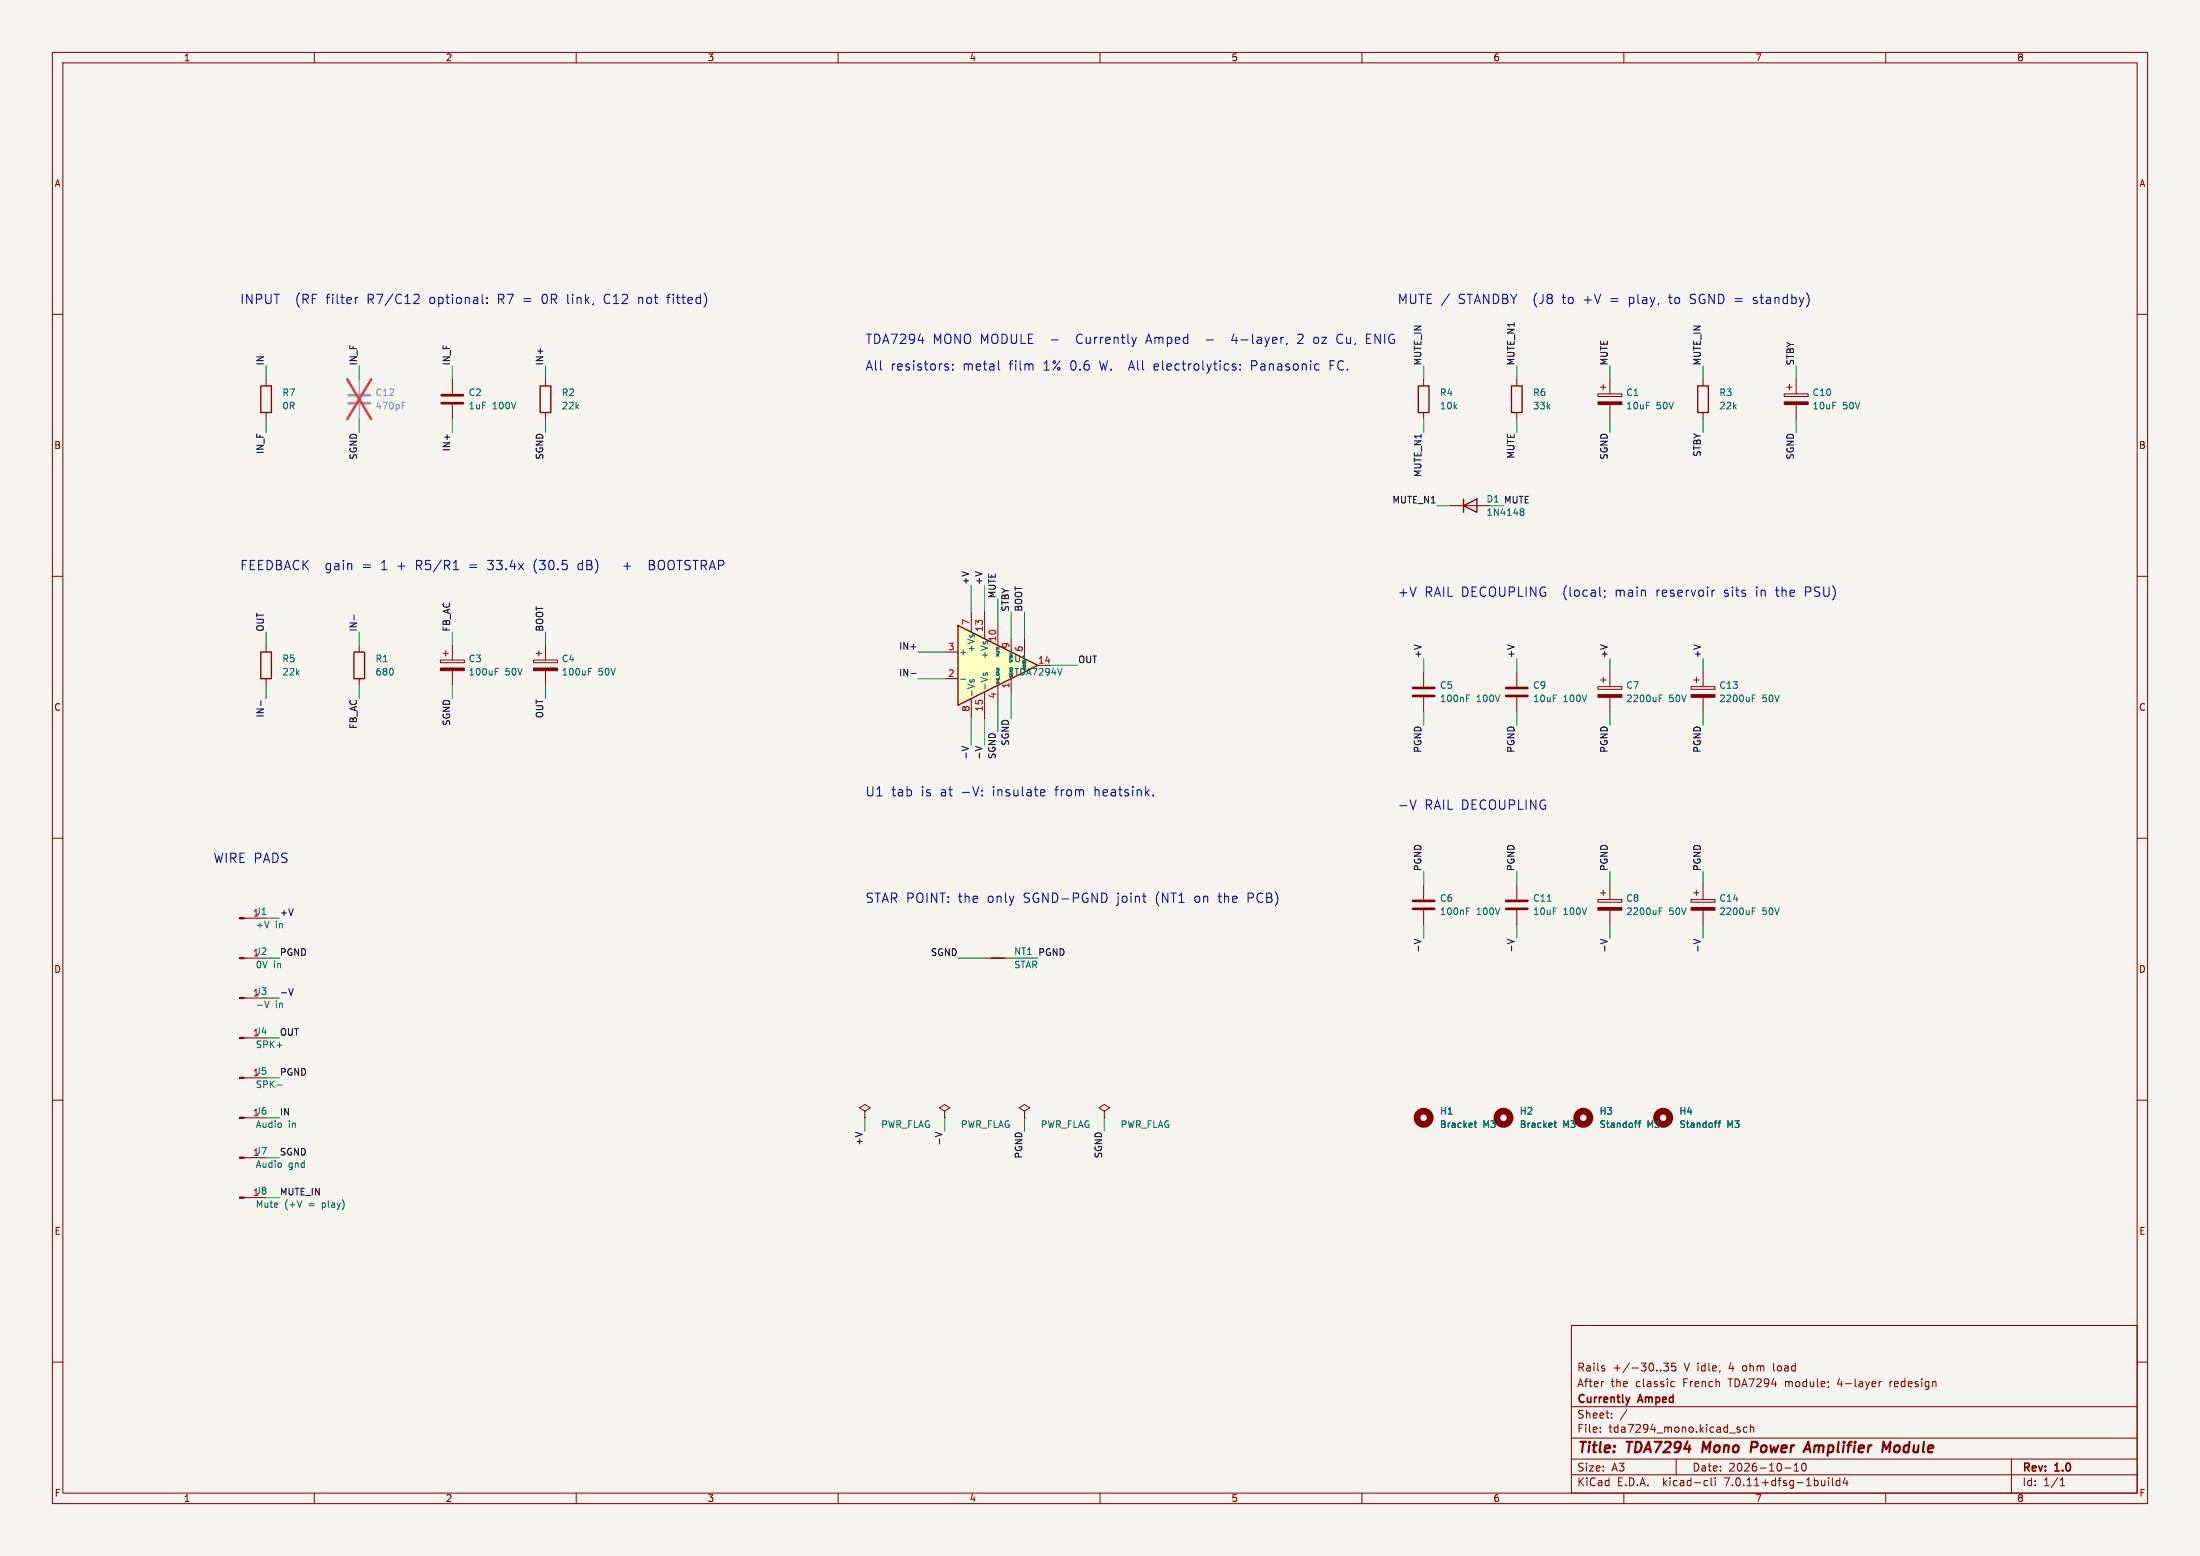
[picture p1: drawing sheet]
<svg xmlns="http://www.w3.org/2000/svg" width="420mm" height="297mm" viewBox="0 0 420 297" stroke-linecap="round" stroke-linejoin="round" font-family="sans-serif">
<path d="M0 0h420v297h-420z" fill="#f5f4ef" stroke="#f5f4ef" stroke-width=".19"/>
<g fill="none" stroke="#840000" stroke-width=".19">
<path d="M10 10h400v277h-400zM12 12h396v273h-396zM60 10v2M110 10v2M160 10v2M210 10v2M260 10v2M310 10v2M360 10v2M10 60h2M408 60h2M50.8 72.4v1.3"/>
<path d="M50.8 78.7v1.3M86.4 72.4v2.8M86.4 77.2v2.8M104.1 72.4v1.3M104.1 78.7v1.3M271.8 72.4v1.3M271.8 78.7v1.3M289.6 72.4v1.3M289.6 78.7v1.3M305.1 75.2h4.5v.5h-4.5zM305.6 73.9h1M306.1 73.4v1"/>
<path d="M307.3 72.4v2.8M307.3 77.2v2.8M325.1 72.4v1.3M325.1 78.7v1.3M340.6 75.2h4.6v.5h-4.6zM341.1 73.9h1M341.6 73.4v1M342.9 72.4v2.8M342.9 77.2v2.8M276.9 96.5h7.6M10 110h2M408 110h2"/>
<path d="M50.8 123.2v1.3M50.8 129.5v1.3M68.6 123.2v1.3M68.6 129.5v1.3M84.1 126h4.5v.5h-4.5zM84.6 124.7h1M85.1 124.2v1M86.4 123.2v2.8M86.4 128v2.8M101.9 126h4.5v.5h-4.5zM102.4 124.7h1M102.9 124.2v1"/>
<path d="M104.1 123.2v2.8M104.1 128v2.8M271.8 128.3v2.8M271.8 133.1v2.8M289.6 128.3v2.8M289.6 133.1v2.8M305.1 131.1h4.5v.5h-4.5zM305.6 129.8h1M306.1 129.3v1M307.3 128.3v2.8M307.3 133.1v2.8M322.8 131.1h4.6v.5h-4.6z"/>
<path d="M323.3 129.8h1.1M323.8 129.3v1M325.1 128.3v2.8M325.1 133.1v2.8M10 160h2M408 160h2M46.6 175.3h4.2M271.8 168.9v2.8M271.8 173.7v2.8M289.6 168.9v2.8M289.6 173.7v2.8M305.1 171.7h4.5v.5h-4.5z"/>
<path d="M305.6 170.4h1M306.1 169.9v1M307.3 168.9v2.8M307.3 173.7v2.8M322.8 171.7h4.6v.5h-4.6zM323.3 170.4h1.1M323.8 169.9v1M325.1 168.9v2.8M325.1 173.7v2.8M46.6 198.1h4.2M46.6 190.5h4.2M46.6 182.9h4.2"/>
<path d="M188 182.9h5M10 210h2M46.6 213.4h4.2M46.6 205.7h4.2M165.1 212.1l1-.6-1-.7-1 .7 1 .6v1.3M165.1 213.4h.1M180.3 212.1l1.1-.6-1.1-.7-1 .7 1 .6v1.3M180.3 213.4h.1M195.6 212.1l1-.6-1-.7-1 .7 1 .6v1.3M195.6 213.4h.1M210.8 212.1l1-.6-1-.7-1 .7 1 .6v1.3M210.8 213.4h.1"/>
<path d="M408 210h2M46.6 228.6h4.2M46.6 221h4.2M10 260h2M300 253h108v32h-108zM408 260h2M300 278.5h108M300 274.5h108M300 268.5h108M305.5 273.2v.2M305.5 272.5v.1M306 263.7h.2"/>
<path d="M306.2 261.2l.2 .2-.2 .3M306.2 260.7l.1 .1M307.7 270.5v.2M307.7 269.8v.1M310.6 269.1l-1.3 1.9M317 261.5v.2M317.6 260.2h.9l-.5 .6 .4 .1v.6l-.2 .2-.6-.2M319.2 263.7l.5 .1M319.7 264.6l-.5 .1M319.9 260.2h-.7l-.1 .7 .2-.1h.5l.1 .2v.5l-.2 .2-.6-.2M320 278.5v3M332.2 272.5l-.4-.1-.2 .2 .1 .2 .5 .2v.3h-.6"/>
<path d="M333.5 272.5l-.4-.1-.3 .3 .1 .6h.6M334.2 272.5l.2-.1 .3 .1 .1 .9M334.2 271.9v1.5M342.5 279.7l.4-.4v1.5M344.2 279.4l.1-.1a.8 .8 0 0 1 .5 .7 .8 .8 0 0 1-.5 .8 1 1 0 0 1-.1-1.4zM358.7 263.7v1M359.2 263.7l-.3 .1-.2 .2M360.8 263.7v1M360.9 263.8l-.1 .2M384 278.5v6.5M60 285v2M110 285v2"/>
<path d="M160 285v2M210 285v2M260 285v2M300 281.5h108M310 285v2M325.6 282.6l.4 .1M326 283.5l-.4 .1M326.7 282.1v1.3l.2 .2M327.4 282.1v.1M327.4 282.6v1M340.7 280.2h1.2M342.5 280.8h.9"/>
<path d="M349.1 282.1v.1M349.1 282.6v1M349.8 282.1v1.3l.2 .2M351.2 282.7l-.4-.1-.3 .3 .2 .6h.5M351.2 282.1v1.5M352.2 282l-.3 1.1h.9M352.6 282.6v1M360 285v2M393.3 283.6h.9M393.3 282.5l.4-.4v1.5"/>
</g>
<path d="M325.2 275.2l-.2 2M335.2 275.2h-.8l-.2 2M335.3 276.2l-1 .1M344.5 276.6h1M345.2 275.2l.4 2M360.1 276.6l.8-1.4-.2 2M361.9 276l-.3 .3v.5l.3 .4" fill="none" stroke="#840000" stroke-width=".4"/>
<path d="M311.1 266.7l-.3 1" fill="none" stroke="#840000" stroke-width=".3"/>
<path d="M49.8 73.7h2v5h-2zM103.1 73.7h2.1v5h-2.1zM270.8 73.7h2v5h-2zM288.5 73.7h2.1v5h-2.1zM324.1 73.7h2v5h-2zM279.4 96.5l2.5-1.2v2.5zM279.4 95.3v2.5M49.8 124.5h2v5h-2zM67.6 124.5h2v5h-2zM189.2 182.9h2.6" fill="none" stroke="#840000" stroke-width=".25"/>
<path d="M84.3 77h4.1M84.3 75.4h4.1M269.7 132.8h4.1M269.7 131.3h4.1M287.5 132.8h4.1M287.5 131.3h4.1M269.7 173.5h4.1M269.7 172h4.1M287.5 173.5h4.1M287.5 172h4.1" fill="none" stroke="#840000" stroke-width=".51"/>
<g fill="none" stroke="#006464" stroke-width=".19">
<path d="M290.3 97.6h.1M290.3 97.2l.4-.1 .2 .1v.2l-.2 .2M290.4 97.6h.3M290.4 97.6l-.1 .1M290.7 97.6l.2 .3v.3l-.2 .2-.4-.1M94.6 128.2h.4M94.6 127.6h.6M112.3 128.2h.5M112.3 127.6h.6M280 133.3h.4M280 132.7h.6M316.7 133.3h.5"/>
<path d="M316.7 132.7h.6M334.5 133.3h.4M334.5 132.7h.6M280 173.9h.4M280 173.3h.6M295.4 172h.7M316.7 173.9h.5M316.7 173.3h.6M334.5 173.9h.4M334.5 173.3h.6M51.4 191.1l-.5 1.2M52.9 207.1h1"/>
<path d="M281.4 214.4h.5M281.6 213.9v1.1l.3 .2M296.7 214.4h.4M296.8 213.9v1.1l.3 .2M312 214.4h.5M312.4 213.9h.1M312.8 214.4h.4M313.2 213.9l-.3 .2v1.1M327.3 214.4h.4M327.6 213.9h.1M328 214.4h.5M328.5 213.9l-.3 .2v1.1"/>
</g>
<g fill="#840000" stroke="#840000" stroke-width=".19">
<path d="M322.8 173.2h4.6v.5h-4.6z"/>
<path d="M305.1 173.2h4.5v.5h-4.5z"/>
<path d="M322.8 132.6h4.6v.5h-4.6z"/>
<path d="M340.6 76.7h4.6v.5h-4.6z"/>
<path d="M305.1 76.7h4.5v.5h-4.5z"/>
<path d="M84.1 127.5h4.5v.5h-4.5z"/>
<path d="M101.9 127.5h4.5v.5h-4.5z"/>
<path d="M45.7 228.5h.9v.2h-.9z"/>
<path d="M45.7 220.9h.9v.2h-.9z"/>
<path d="M45.7 213.2h.9v.3h-.9z"/>
<path d="M45.7 198h.9v.2h-.9z"/>
<path d="M45.7 190.4h.9v.2h-.9z"/>
<path d="M45.7 205.6h.9v.3h-.9z"/>
<path d="M45.7 182.8h.9v.2h-.9z"/>
<path d="M45.7 175.1h.9v.3h-.9z"/>
<path d="M305.1 132.6h4.5v.5h-4.5z"/>
</g>
<path d="M66.5 77h4.1M66.5 75.4h4.1" fill="none" stroke="#9c9b98" stroke-width=".51"/>
<path d="M68.6 72.4v2.8M68.6 77.2v2.8" fill="none" stroke="#9c9b98" stroke-width=".19"/>
<path d="M76.8 77.4h.4M76.8 76.8h.6" fill="none" stroke="#939391" stroke-width=".19"/>
<path d="M66.3 72.4l4.6 7.6M70.9 72.4l-4.6 7.6" fill="none" stroke="#eb3a3d" stroke-width=".46"/>
<g fill="none" stroke="#840000" stroke-width="1.3">
<circle cx="271.8" cy="213.4" r="1.27"/>
<circle cx="287" cy="213.4" r="1.27"/>
<circle cx="302.3" cy="213.4" r="1.27"/>
<circle cx="317.5" cy="213.4" r="1.27"/>
</g>
<path d="M182.9 119.4l15.2 7.6-15.2 7.6z" fill="#ffffc2"/>
<path d="M182.9 119.4l15.2 7.6-15.2 7.6z" fill="none" stroke="#840000" stroke-width=".25"/>
<path d="M185.4 116.8v3.9M188 116.8v5.1M190.5 119.4v3.8M180.3 129.5h2.6M180.3 124.5h2.6M185.4 133.4v3.8M188 132.1v5.1M190.5 130.8v3.8M193 121.9v2.6M193 129.5v2.6M195.6 121.9v3.8M198.1 127h2.6" fill="none" stroke="#840000" stroke-width=".19"/>
<g fill="none" stroke="#006464" stroke-width=".19">
<path d="M183.4 129.6h1M185.2 129.7v.3M185.6 130v-.3h.2l.2 .4M187.8 128.5l-.1 .3M188.1 128.8l.1-.3 .2-.1 .1 .4M281.4 214.4h.5M281.6 213.9v1.1l.3 .2M296.7 214.4h.4M296.8 213.9v1.1l.3 .2M312 214.4h.5M312.4 213.9h.1M312.8 214.4h.4"/>
<path d="M313.2 213.9l-.3 .2v1.1M327.3 214.4h.4M327.6 213.9h.1M328 214.4h.5M328.5 213.9l-.3 .2v1.1"/>
</g>
<path d="M67.6 117.3v1M49.8 133.8v.9M173.9 128.5h1M183.6 142.5l1.3 .4M186.2 142.5l1.2 .4M270 179.3l1.3 .4M287.8 179.3l1.2 .4M305.6 179.3l1.2 .4M323.3 179.3l1.3 .4M56 188.7l-.4 1.3M178.6 216.1l1.2 .4" fill="none" stroke="#0f0f0f" stroke-width=".19"/>
<g fill="none" stroke="#0000c2" stroke-width=".19">
<path d="M67.8 56.8v1.1M68.3 56.8h-.3l-.2 .3M79.3 56.2l.6 .1 .1 .4-.1 .2-1 1h1.1M92.1 57.9h.2M93 57.8v.1M93 56.8v.2M127.3 56.8h.6M276.7 56.1l-1.5 2.3M175.3 65h1.1M180.6 70.1h.4l.1 .3-.2 .2h-.4M180.6 69.5h.4M181.9 70.5v.1"/>
<path d="M181.9 69.5v.2M190.6 68.9v1.5l.3 .2M216.9 64.4l-.4 1.2M235.9 69.5h-.4l-.3 .2 .1 .3 .6 .1v.5h-.7M236.7 70.5v.1M236.7 69.5v.2M245 64.4l-.3 .1M245.7 65.5l-.2 .3M248.7 64.5l-1 1.1h1.1M251 64.5l-.2 .2v.5l.2 .3M255.5 63.9l-.3 .6 .1 .6 .2 .4M260.9 64.6h.6"/>
<path d="M261.7 63.8h-.8v1.8h.8M86.5 108.7h1.1M86.9 107.2l.2-.2v1.7M119.1 108.1h1.3M124 107.8h.6M124.6 107h-.6v1.7h.6M306.3 112.7v.2M306.4 113.7l-.1 .4M327.3 112.6l-.3 .1-.2 .3M187.5 151.8v.1M187.5 150.8v.2M198.9 150.7l.5 .1 .1 .4-.9 .1"/>
<path d="M199.4 151.8l-.5 .1M220.1 151.8v.1M270.4 152.7l-.6 1.8"/>
</g>
<g fill="none" stroke="#009600" stroke-width=".19">
<path d="M50.8 69.9v2.5M68.6 69.9v2.5M86.4 69.9v2.5M104.1 69.9v2.5M271.8 69.9v2.5M289.6 69.9v2.5M307.3 69.9v2.5M325.1 69.9v2.5M342.9 69.9v2.5M50.8 80v2.6M68.6 80v2.6M86.4 80v2.6"/>
<path d="M104.1 80v2.6M271.8 80v2.6M274.3 96.5h2.6M289.6 80v2.6M307.3 80v2.6M325.1 80v2.6M342.9 80v2.6M185.4 111.8v5M188 111.8v5M190.5 114.3v5.1M193 116.8v5.1M195.6 116.8v5.1"/>
<path d="M50.8 120.7v2.5M50.8 130.8v2.6M68.6 120.7v2.5M68.6 130.8v2.6M86.4 120.7v2.5M86.4 130.8v2.6M104.1 120.7v2.5M104.1 130.8v2.6M175.3 129.5h5M175.3 124.5h5M185.4 137.2v5M188 137.2v5"/>
<path d="M190.5 134.6v5.1M193 132.1v5.1M200.7 127h5M271.8 125.7v2.6M271.8 135.9v2.5M289.6 125.7v2.6M289.6 135.9v2.5M307.3 125.7v2.6M307.3 135.9v2.5M325.1 125.7v2.6M325.1 135.9v2.5M50.8 175.3h2.5"/>
<path d="M271.8 166.4v2.5M271.8 176.5v2.6M289.6 166.4v2.5M289.6 176.5v2.6M307.3 166.4v2.5M307.3 176.5v2.6M325.1 166.4v2.5M325.1 176.5v2.6M50.8 190.5h2.5M50.8 198.1h2.5M50.8 182.9h2.5M182.9 182.9h5.1"/>
<path d="M193 182.9h5.1M50.8 213.4h2.5M50.8 205.7h2.5M165.1 213.4v2.5M180.3 213.4v2.5M195.6 213.4v2.5M210.8 213.4v2.5M50.8 228.6h2.5M50.8 221h2.5"/>
</g>
<g font-size="2.8" fill="#840000">
<text x="301" y="277.9">Title:</text>
<text x="310.6" y="277.9">TDA7294</text>
<text x="325.8" y="277.9">Mono</text>
<text x="335.9" y="277.9">Power</text>
<text x="347" y="277.9">Amplifier</text>
<text x="362.6" y="277.9">Module</text>
</g>
<g font-size="2.5" fill="#0000c2">
<text x="45.7" y="58.2">INPUT</text>
<text x="56.3" y="58.2">(RF</text>
<text x="62.3" y="58.2">filter</text>
<text x="70.2" y="58.2">R7/C12</text>
<text x="82.1" y="58.2">optional:</text>
<text x="95.3" y="58.2">R7</text>
<text x="100.2" y="58.2">=</text>
<text x="103.9" y="58.2">0R</text>
<text x="108.8" y="58.2">link,</text>
<text x="115.9" y="58.2">C12</text>
<text x="122.5" y="58.2">not</text>
<text x="128.2" y="58.2">fitted)</text>
<text x="266.7" y="58.2">MUTE /</text>
<text x="278.3" y="58.2">STANDBY</text>
<text x="292.8" y="58.2">(J8</text>
<text x="298.4" y="58.2">to</text>
<text x="302.5" y="58.2">+V</text>
<text x="307.7" y="58.2">=</text>
<text x="311.4" y="58.2">play,</text>
<text x="319.2" y="58.2">to</text>
<text x="323.3" y="58.2">SGND =</text>
<text x="335.5" y="58.2">standby)</text>
<text x="165.1" y="65.8">TDA7294</text>
<text x="178" y="65.8">MONO MODULE</text>
<text x="200.6" y="65.8">-</text>
<text x="205.7" y="65.8">Currently</text>
<text x="219.2" y="65.8">Amped</text>
<text x="230.7" y="65.8">-</text>
<text x="235.8" y="65.8">4-layer,</text>
<text x="248.5" y="65.8">2</text>
<text x="251.7" y="65.8">oz</text>
<text x="256.2" y="65.8">Cu,</text>
<text x="261.9" y="65.8">ENIG</text>
<text x="165.1" y="70.9">All</text>
<text x="169.9" y="70.9">resistors:</text>
<text x="183.8" y="70.9">metal</text>
<text x="192.7" y="70.9">film</text>
<text x="199.3" y="70.9">1% 0.6</text>
<text x="210.2" y="70.9">W.</text>
<text x="216" y="70.9">All</text>
<text x="220.8" y="70.9">electrolytics:</text>
<text x="239.4" y="70.9">Panasonic</text>
<text x="254.5" y="70.9">FC.</text>
<text x="45.7" y="109">FEEDBACK</text>
<text x="62" y="109">gain</text>
<text x="69.1" y="109">=</text>
<text x="72.8" y="109">1</text>
<text x="75.9" y="109">+</text>
<text x="79.6" y="109">R5/R1</text>
<text x="89.9" y="109">=</text>
<text x="93.5" y="109">33.4x</text>
<text x="102.3" y="109">(30.5</text>
<text x="110.9" y="109">dB)</text>
<text x="119.9" y="109">+</text>
<text x="125" y="109">BOOTSTRAP</text>
<text x="266.7" y="114.1">+V</text>
<text x="271.9" y="114.1">RAIL DECOUPLING</text>
<text x="298.4" y="114.1">(local;</text>
<text x="308.5" y="114.1">main</text>
<text x="316.4" y="114.1">reservoir</text>
<text x="329.5" y="114.1">sits</text>
<text x="335.7" y="114.1">in</text>
<text x="339.6" y="114.1">the</text>
<text x="345.2" y="114.1">PSU)</text>
<text x="165.1" y="152.2">U1</text>
<text x="170.1" y="152.2">tab</text>
<text x="175.8" y="152.2">is</text>
<text x="179.5" y="152.2">at</text>
<text x="183.6" y="152.2">-V:</text>
<text x="189.7" y="152.2">insulate</text>
<text x="201.7" y="152.2">from</text>
<text x="209.2" y="152.2">heatsink.</text>
<text x="266.7" y="154.7">-V</text>
<text x="271.9" y="154.7">RAIL DECOUPLING</text>
<text x="40.6" y="164.9">WIRE PADS</text>
<text x="165.1" y="172.5">STAR POINT:</text>
<text x="182.9" y="172.5">the</text>
<text x="188.5" y="172.5">only</text>
<text x="195.5" y="172.5">SGND-PGND</text>
<text x="213.4" y="172.5">joint</text>
<text x="220.8" y="172.5">(NT1</text>
<text x="228.4" y="172.5">on</text>
<text x="233.1" y="172.5">the</text>
<text x="238.7" y="172.5">PCB)</text>
</g>
<g font-size="2.1" fill="#840000">
<text x="301" y="262">Rails</text>
<text x="307.9" y="262">+/-30..35</text>
<text x="321.6" y="262">V idle,</text>
<text x="330.3" y="262">4</text>
<text x="333.1" y="262">ohm</text>
<text x="339.1" y="262">load</text>
<text x="301" y="268.2">Currently</text>
<text x="301" y="265">After</text>
<text x="307.5" y="265">the</text>
<text x="312.3" y="265">classic</text>
<text x="312.9" y="268.2">Amped</text>
<text x="321.5" y="265">French</text>
<text x="330.3" y="265">TDA7294</text>
<text x="341.2" y="265">module;</text>
<text x="351.4" y="265">4-layer</text>
<text x="361.4" y="265">redesign</text>
<text x="301" y="273.7">File:</text>
<text x="301" y="271">Sheet:</text>
<text x="307.1" y="273.7">tda7294_mono.kicad_sch</text>
<text x="301" y="281.1">Size:</text>
<text x="307.6" y="281.1">A3</text>
<text x="323" y="281.1">Date:</text>
<text x="330" y="281.1">2026-10-10</text>
<text x="386" y="281.3">Rev:</text>
<text x="392.4" y="281.3">1.0</text>
<text x="301" y="283.9">KiCad</text>
<text x="308.7" y="283.9">E.D.A.</text>
<text x="317.6" y="283.9">kicad-cli</text>
<text x="329.5" y="283.9">7.0.11+dfsg-1build4</text>
<text x="386" y="283.9">Id:</text>
<text x="390.1" y="283.9">1/1</text>
</g>
<g font-size="1.8" fill="#840000">
<text x="35" y="11.9">1</text>
<text x="85" y="11.9">2</text>
<text x="135" y="11.9">3</text>
<text x="185" y="11.9">4</text>
<text x="235" y="11.9">5</text>
<text x="285" y="11.9">6</text>
<text x="335" y="11.9">7</text>
<text x="385" y="11.9">8</text>
<text x="10.3" y="35.9">A</text>
<text x="408.3" y="35.9">A</text>
<text x="10.3" y="85.9">B</text>
<text x="408.2" y="85.9">B</text>
<text x="10.3" y="135.9">C</text>
<text x="408.2" y="135.9">C</text>
<text x="10.3" y="185.9">D</text>
<text x="408.2" y="185.9">D</text>
<text x="10.3" y="235.9">E</text>
<text x="408.3" y="235.9">E</text>
<text x="10.3" y="285.9">F</text>
<text x="35" y="286.9">1</text>
<text x="85" y="286.9">2</text>
<text x="135" y="286.9">3</text>
<text x="185" y="286.9">4</text>
<text x="235" y="286.9">5</text>
<text x="285" y="286.9">6</text>
<text x="335" y="286.9">7</text>
<text x="385" y="286.9">8</text>
<text x="408.3" y="285.9">F</text>
</g>
<g font-size="1.8" fill="#0f0f0f">
<text x="50.5" y="69.8" transform="rotate(-90 50.5 69.8)">IN</text>
<text x="68.2" y="69.8" transform="rotate(-90 68.2 69.8)">IN_F</text>
<text x="86" y="69.8" transform="rotate(-90 86 69.8)">IN_F</text>
<text x="103.8" y="69.8" transform="rotate(-90 103.8 69.8)">IN+</text>
<text x="271.4" y="69.8" transform="rotate(-90 271.4 69.8)">MUTE_IN</text>
<text x="289.2" y="69.8" transform="rotate(-90 289.2 69.8)">MUTE_N1</text>
<text x="307" y="69.8" transform="rotate(-90 307 69.8)">MUTE</text>
<text x="324.8" y="69.8" transform="rotate(-90 324.8 69.8)">MUTE_IN</text>
<text x="342.5" y="69.8" transform="rotate(-90 342.5 69.8)">STBY</text>
<text x="50.5" y="86.7" transform="rotate(-90 50.5 86.7)">IN_F</text>
<text x="68.2" y="87.8" transform="rotate(-90 68.2 87.8)">SGND</text>
<text x="86" y="86.3" transform="rotate(-90 86 86.3)">IN+</text>
<text x="103.8" y="87.8" transform="rotate(-90 103.8 87.8)">SGND</text>
<text x="289.2" y="87.7" transform="rotate(-90 289.2 87.7)">MUTE</text>
<text x="307" y="87.8" transform="rotate(-90 307 87.8)">SGND</text>
<text x="324.8" y="87.3" transform="rotate(-90 324.8 87.3)">STBY</text>
<text x="342.5" y="87.8" transform="rotate(-90 342.5 87.8)">SGND</text>
<text x="271.4" y="91.2" transform="rotate(-90 271.4 91.2)">MUTE_N1</text>
<text x="265.7" y="96.2">MUTE_N1</text>
<text x="185.1" y="111.8" transform="rotate(-90 185.1 111.8)">+V</text>
<text x="187.6" y="111.8" transform="rotate(-90 187.6 111.8)">+V</text>
<text x="190.2" y="114.3" transform="rotate(-90 190.2 114.3)">MUTE</text>
<text x="192.7" y="116.8" transform="rotate(-90 192.7 116.8)">STBY</text>
<text x="195.2" y="116.8" transform="rotate(-90 195.2 116.8)">BOOT</text>
<text x="50.5" y="120.7" transform="rotate(-90 50.5 120.7)">OUT</text>
<text x="68.2" y="120.7" transform="rotate(-90 68.2 120.7)">IN-</text>
<text x="86" y="120.7" transform="rotate(-90 86 120.7)">FB_AC</text>
<text x="103.8" y="120.7" transform="rotate(-90 103.8 120.7)">BOOT</text>
<text x="171.5" y="124.1">IN+</text>
<text x="271.4" y="125.7" transform="rotate(-90 271.4 125.7)">+V</text>
<text x="289.2" y="125.7" transform="rotate(-90 289.2 125.7)">+V</text>
<text x="307" y="125.7" transform="rotate(-90 307 125.7)">+V</text>
<text x="324.8" y="125.7" transform="rotate(-90 324.8 125.7)">+V</text>
<text x="171.5" y="129.2">IN-</text>
<text x="205.7" y="126.7">OUT</text>
<text x="50.5" y="137.1" transform="rotate(-90 50.5 137.1)">IN-</text>
<text x="103.8" y="137.2" transform="rotate(-90 103.8 137.2)">OUT</text>
<text x="68.2" y="139.2" transform="rotate(-90 68.2 139.2)">FB_AC</text>
<text x="86" y="138.6" transform="rotate(-90 86 138.6)">SGND</text>
<text x="192.7" y="142.4" transform="rotate(-90 192.7 142.4)">SGND</text>
<text x="271.4" y="143.8" transform="rotate(-90 271.4 143.8)">PGND</text>
<text x="289.2" y="143.8" transform="rotate(-90 289.2 143.8)">PGND</text>
<text x="307" y="143.8" transform="rotate(-90 307 143.8)">PGND</text>
<text x="324.8" y="143.8" transform="rotate(-90 324.8 143.8)">PGND</text>
<text x="185.1" y="145.1" transform="rotate(-90 185.1 145.1)">-V</text>
<text x="187.6" y="145.1" transform="rotate(-90 187.6 145.1)">-V</text>
<text x="190.2" y="145" transform="rotate(-90 190.2 145)">SGND</text>
<text x="271.4" y="166.4" transform="rotate(-90 271.4 166.4)">PGND</text>
<text x="289.2" y="166.4" transform="rotate(-90 289.2 166.4)">PGND</text>
<text x="307" y="166.4" transform="rotate(-90 307 166.4)">PGND</text>
<text x="324.8" y="166.4" transform="rotate(-90 324.8 166.4)">PGND</text>
<text x="53.3" y="174.9">+V</text>
<text x="53.3" y="182.5">PGND</text>
<text x="177.6" y="182.5">SGND</text>
<text x="198.1" y="182.5">PGND</text>
<text x="271.4" y="181.9" transform="rotate(-90 271.4 181.9)">-V</text>
<text x="289.2" y="181.9" transform="rotate(-90 289.2 181.9)">-V</text>
<text x="307" y="181.9" transform="rotate(-90 307 181.9)">-V</text>
<text x="324.8" y="181.9" transform="rotate(-90 324.8 181.9)">-V</text>
<text x="53.3" y="190.2">-V</text>
<text x="53.3" y="197.8">OUT</text>
<text x="53.3" y="205.4">PGND</text>
<text x="53.3" y="213">IN</text>
<text x="53.3" y="220.6">SGND</text>
<text x="164.8" y="218.8" transform="rotate(-90 164.8 218.8)">+V</text>
<text x="180" y="218.8" transform="rotate(-90 180 218.8)">-V</text>
<text x="195.2" y="221.2" transform="rotate(-90 195.2 221.2)">PGND</text>
<text x="210.5" y="221.2" transform="rotate(-90 210.5 221.2)">SGND</text>
<text x="53.3" y="228.3">MUTE_IN</text>
</g>
<g font-size="1.8" fill="#006464">
<text x="53.8" y="75.8">R7</text>
<text x="89.4" y="75.8">C2</text>
<text x="107.1" y="75.8">R2</text>
<text x="274.8" y="75.8">R4</text>
<text x="292.6" y="75.8">R6</text>
<text x="310.3" y="75.8">C1</text>
<text x="328.1" y="75.8">R3</text>
<text x="345.9" y="75.8">C10</text>
<text x="53.8" y="78.3">0R</text>
<text x="89.4" y="78.3">1uF</text>
<text x="94" y="78.3">100V</text>
<text x="107.1" y="78.3">22k</text>
<text x="274.8" y="78.3">10k</text>
<text x="292.6" y="78.3">33k</text>
<text x="310.3" y="78.3">10uF</text>
<text x="316.2" y="78.3">50V</text>
<text x="328.1" y="78.3">22k</text>
<text x="345.9" y="78.3">10uF</text>
<text x="351.7" y="78.3">50V</text>
<text x="283.7" y="98.7">1N4148</text>
<text x="183" y="125.3">+</text>
<text x="186.3" y="124.7" transform="rotate(-90 186.3 124.7)">+Vs</text>
<text x="188.8" y="125.9" transform="rotate(-90 188.8 125.9)">+Vs</text>
<text x="190.2" y="122.6" transform="rotate(-90 190.2 122.6)">10</text>
<text x="53.8" y="126.6">R5</text>
<text x="53.8" y="129.1">22k</text>
<text x="71.6" y="126.6">R1</text>
<text x="71.6" y="129.1">680</text>
<text x="89.4" y="126.6">C3</text>
<text x="89.4" y="129.1">100uF</text>
<text x="96.4" y="129.1">50V</text>
<text x="107.1" y="126.6">C4</text>
<text x="107.1" y="129.1">100uF</text>
<text x="114.2" y="129.1">50V</text>
<text x="188.8" y="132" transform="rotate(-90 188.8 132)">-Vs</text>
<text x="193.5" y="126.6">U1</text>
<text x="193.5" y="129.1">TDA7294V</text>
<text x="274.8" y="131.7">C5</text>
<text x="292.6" y="131.7">C9</text>
<text x="310.3" y="131.7">C7</text>
<text x="328.1" y="131.7">C13</text>
<text x="186.3" y="133.2" transform="rotate(-90 186.3 133.2)">-Vs</text>
<text x="274.8" y="134.2">100nF</text>
<text x="281.8" y="134.2">100V</text>
<text x="292.6" y="134.2">10uF</text>
<text x="298.4" y="134.2">100V</text>
<text x="310.3" y="134.2">2200uF</text>
<text x="318.6" y="134.2">50V</text>
<text x="328.1" y="134.2">2200uF</text>
<text x="336.4" y="134.2">50V</text>
<text x="274.8" y="172.3">C6</text>
<text x="292.6" y="172.3">C11</text>
<text x="310.3" y="172.3">C8</text>
<text x="328.1" y="172.3">C14</text>
<text x="48.2" y="175">1J1</text>
<text x="48.7" y="177.4">+V</text>
<text x="52.6" y="177.4">in</text>
<text x="274.8" y="174.9">100nF</text>
<text x="281.8" y="174.9">100V</text>
<text x="292.6" y="174.9">10uF</text>
<text x="298.4" y="174.9">100V</text>
<text x="310.3" y="174.9">2200uF</text>
<text x="318.6" y="174.9">50V</text>
<text x="328.1" y="174.9">2200uF</text>
<text x="336.4" y="174.9">50V</text>
<text x="48.2" y="182.6">1J2</text>
<text x="48.7" y="185">0V</text>
<text x="52.2" y="185">in</text>
<text x="193.5" y="185">STAR</text>
<text x="193.5" y="182.5">NT1</text>
<text x="48.2" y="190.2">1J3</text>
<text x="48.2" y="197.9">1J4</text>
<text x="48.7" y="192.6">-V</text>
<text x="52.6" y="192.6">in</text>
<text x="48.7" y="200.3">SPK+</text>
<text x="48.2" y="205.5">1J5</text>
<text x="48.7" y="207.9">SPK-</text>
<text x="48.2" y="213.1">1J6</text>
<text x="48.7" y="215.5">Audio</text>
<text x="55" y="215.5">in</text>
<text x="168.1" y="215.5">PWR_FLAG</text>
<text x="183.3" y="215.5">PWR_FLAG</text>
<text x="198.6" y="215.5">PWR_FLAG</text>
<text x="213.8" y="215.5">PWR_FLAG</text>
<text x="274.8" y="213">H1</text>
<text x="274.8" y="215.5">Bracket</text>
<text x="283.1" y="215.5">M3</text>
<text x="290" y="213">H2</text>
<text x="290" y="215.5">Bracket</text>
<text x="298.3" y="215.5">M3</text>
<text x="305.3" y="213">H3</text>
<text x="305.3" y="215.5">Standoff</text>
<text x="314.4" y="215.5">M3</text>
<text x="320.5" y="213">H4</text>
<text x="320.5" y="215.5">Standoff</text>
<text x="329.7" y="215.5">M3</text>
<text x="48.2" y="220.7">1J7</text>
<text x="48.7" y="223.1">Audio</text>
<text x="55" y="223.1">gnd</text>
<text x="48.2" y="228.3">1J8</text>
<text x="48.7" y="230.7">Mute</text>
<text x="54.3" y="230.7">(+V</text>
<text x="59" y="230.7">=</text>
<text x="61.7" y="230.7">play)</text>
</g>
<g font-size="1.8" fill="#939391">
<text x="71.6" y="75.8">C12</text>
<text x="71.6" y="78.3">470pF</text>
</g>
<text font-size="1.8" fill="#009600" x="283.7" y="96.1">D1 MUTE</text>
<g font-size="1.8" fill="#a90000">
<text x="185.2" y="119.5" transform="rotate(-90 185.2 119.5)">7</text>
<text x="180.9" y="124.2">3</text>
<text x="187.7" y="120.7" transform="rotate(-90 187.7 120.7)">13</text>
<text x="192.8" y="123.9" transform="rotate(-90 192.8 123.9)">9</text>
<text x="195.3" y="124.5" transform="rotate(-90 195.3 124.5)">6</text>
<text x="180.9" y="129.3">2</text>
<text x="192.8" y="131.5" transform="rotate(-90 192.8 131.5)">1</text>
<text x="198.1" y="126.7">14</text>
<text x="185.2" y="136" transform="rotate(-90 185.2 136)">8</text>
<text x="187.7" y="135.9" transform="rotate(-90 187.7 135.9)">15</text>
<text x="190.2" y="133.4" transform="rotate(-90 190.2 133.4)">4</text>
</g>
<g font-size=".7" fill="#006464">
<text x="190.9" y="125.5" transform="rotate(-90 190.9 125.5)">MUTE</text>
<text x="190.9" y="130.7" transform="rotate(-90 190.9 130.7)">SIG_GND</text>
<text x="193.4" y="129.4" transform="rotate(-90 193.4 129.4)">SGND</text>
<text x="193.4" y="126.6" transform="rotate(-90 193.4 126.6)">STBY</text>
<text x="196" y="128" transform="rotate(-90 196 128)">BOOT</text>
</g>
</svg>
